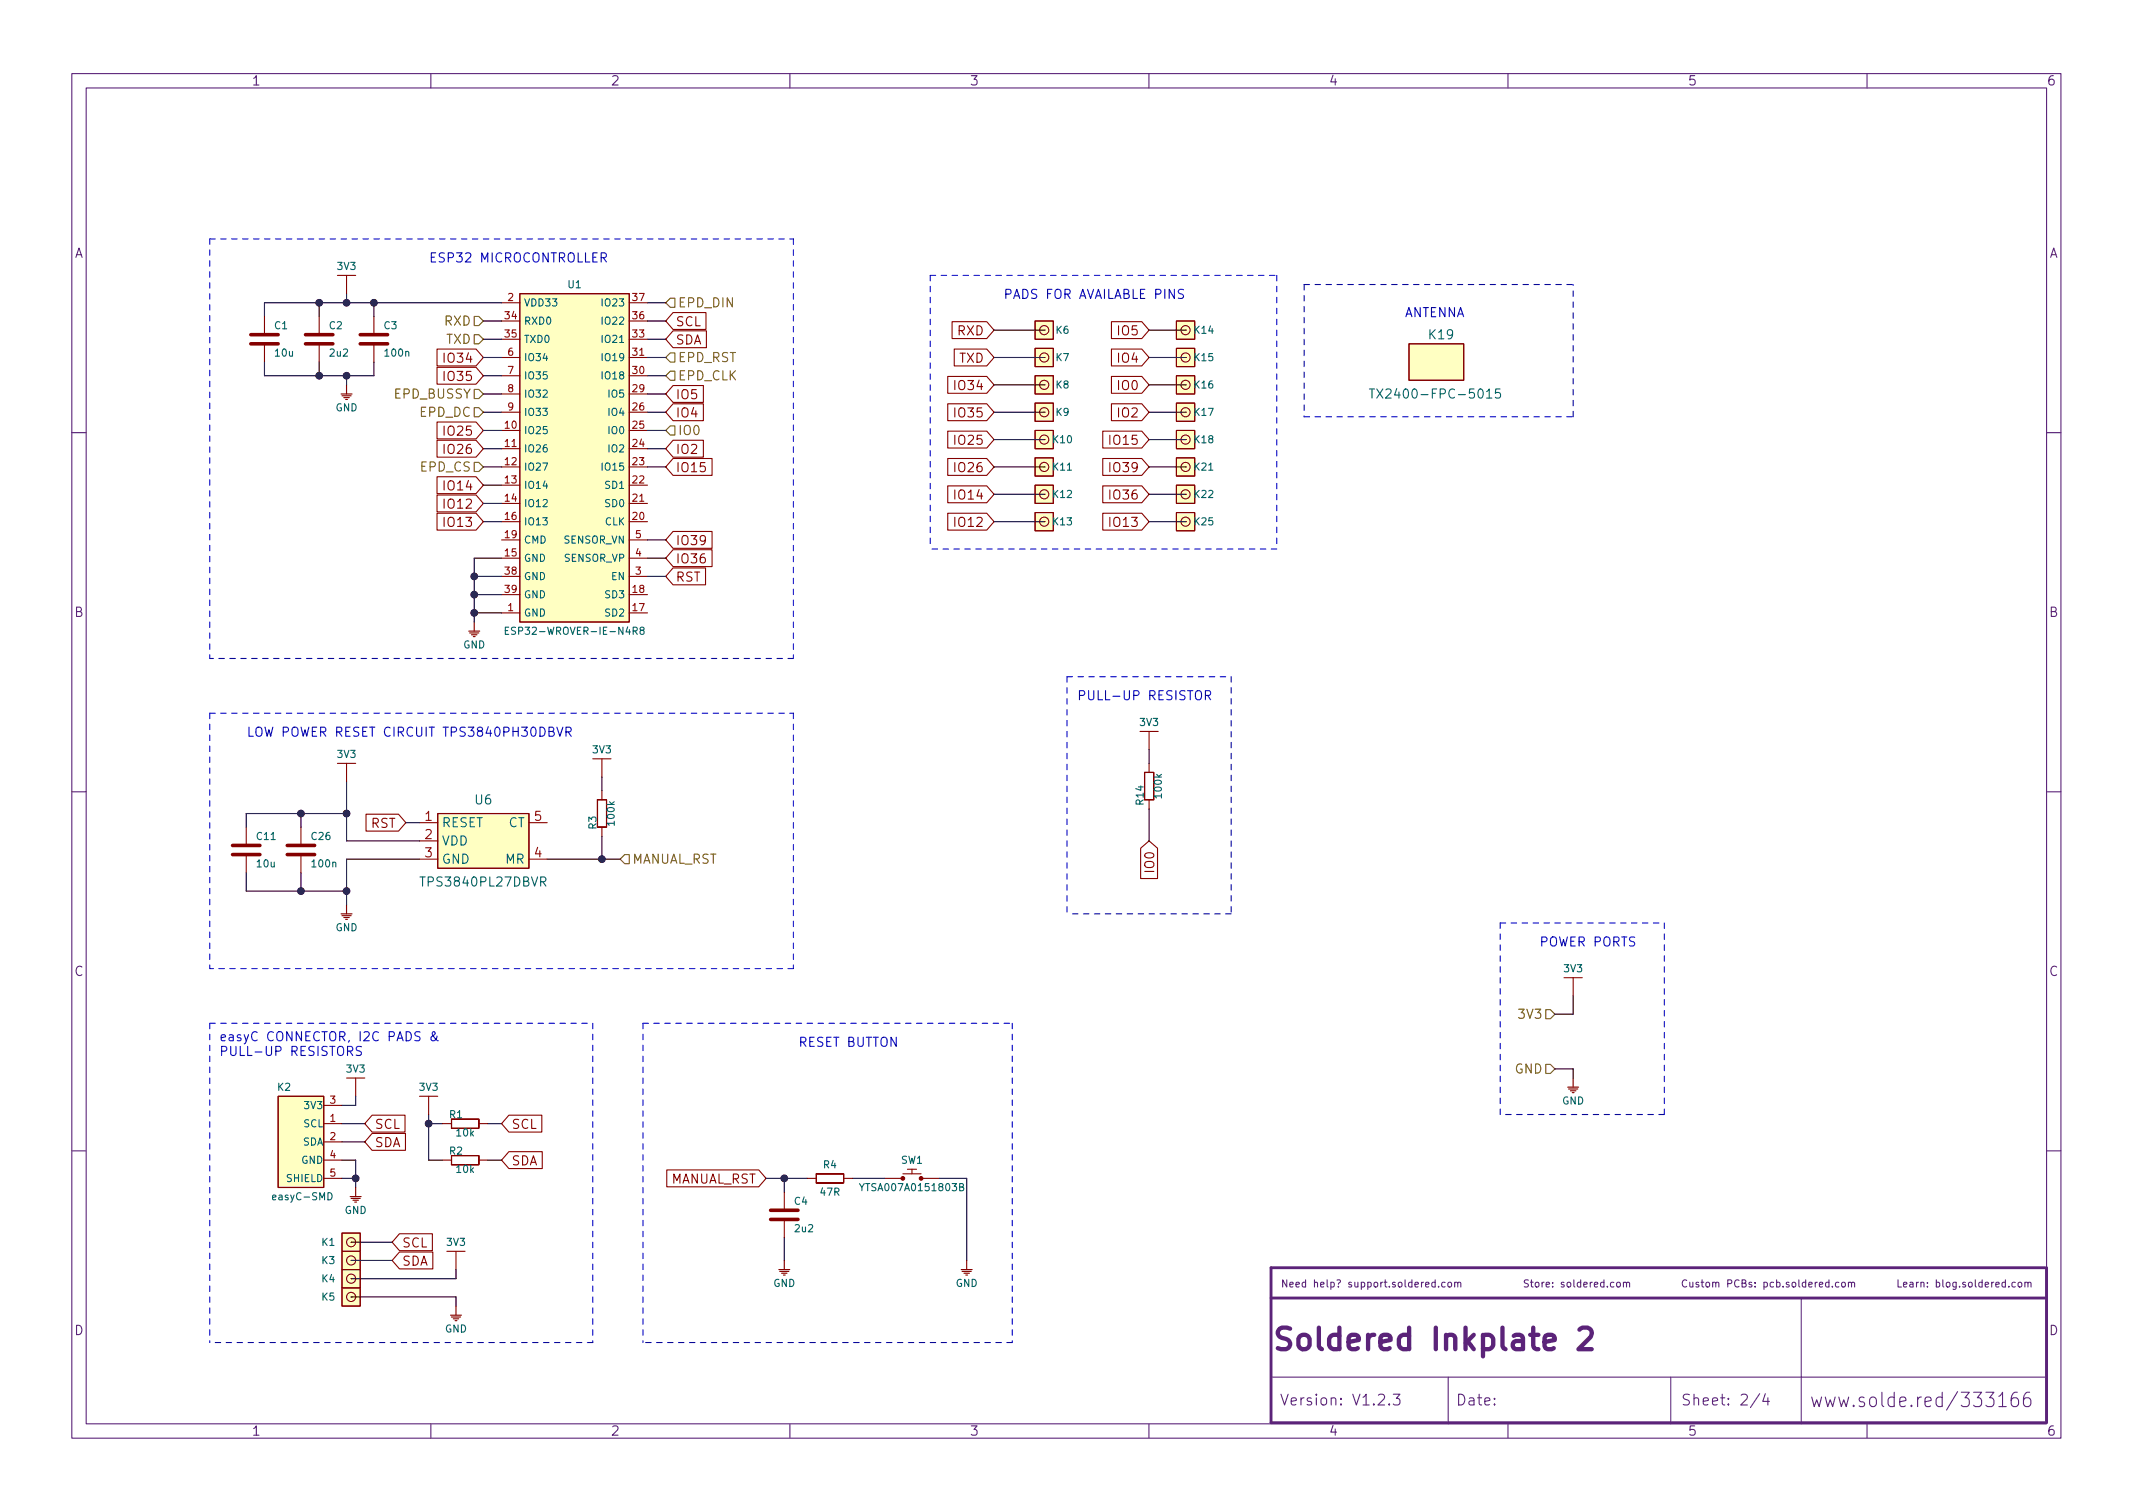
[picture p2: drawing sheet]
<svg xmlns="http://www.w3.org/2000/svg" width="297mm" height="210mm" viewBox="0 0 297 210" stroke-linecap="round" stroke-linejoin="round" font-family="sans-serif">
<g fill="none" stroke="#5b2379" stroke-width=".15">
<path d="M10 10.2h277v190.1h-277zM12 12.2h273v186.1h-273zM60 10.2v2M110 10.2v2M160 10.2v2M210 10.2v2M260 10.2v2M10 60.2h2M285 60.2h2M10 110.2h2M285 110.2h2M10 160.2h2"/>
<path d="M199.9 178.6l-.3-.1-.2 .2 .1 .5h.4M199.9 178.2v1M200.3 179.1v.1M201.2 178.6l-.2-.1-.2 .2 .1 .5h.3M201.7 178.6l.3-.1 .1 .2v.3l-.1 .2h-.3l-.1-.2zM202.6 178.6l.1-.1 .3 .1v.6M202.6 178.5v.7M203 178.7l.1-.2 .3 .1v.6M225.2 178.6l.1-.1 .3 .1v.4v.2h-.3l-.1-.1zM226.1 178.6l.1-.1 .3 .1v.6M226.1 178.5v.7M226.5 178.7l.1-.2 .3 .1v.6"/>
<path d="M234.9 178.3a.47 .47 0 0 0-.7 .3 .47 .47 0 0 0 .5 .6l.2-.1M235.3 178.5l.1 .7h.2l.1-.1M235.7 178.5v.7M236.6 178.6l-.3-.1-.1 .2v.1l.4 .1v.3h-.4M236.9 178.5h.4M237 178.2v.9l.3 .1M237.6 178.6l.3-.1 .2 .2v.3l-.2 .2h-.3v-.2zM238.5 178.6l.1-.1 .3 .1v.6M238.5 178.5v.7M238.9 178.7l.2-.2 .2 .1 .1 .6M240.6 178.7h.5l.1-.2-.1-.2-.5-.1v1M242.2 178.3a.47 .47 0 0 0-.7 .3 .47 .47 0 0 0 .5 .6l.2-.1"/>
<path d="M242.6 178.7l.4-.1 .1-.1v-.2l-.5-.1v1h.4l.1-.1 .1-.2-.3-.2M243.9 178.6l-.2-.1-.1 .2v.1l.3 .1v.3h-.3M244.4 179.1v.1M244.4 178.6v.1M245.6 178.6l.3-.1 .2 .2-.1 .5h-.4M245.6 178.5v1M247 178.6l-.3-.1-.2 .2 .1 .5h.4M247.4 178.6l.3-.1 .2 .2-.1 .5h-.4M247.4 178.2v1M248.3 179.1v.1M249.1 178.6l-.2-.1-.2 .2 .1 .1 .3 .1v.3h-.4M249.6 178.6l.3-.1 .2 .2v.3l-.2 .2h-.3v-.2z"/>
<path d="M250.5 178.2v.9l.1 .1M251.5 178.6l-.3-.1-.2 .2 .1 .5h.4M251.5 178.2v1M251.9 178.9l.5-.1-.1-.2-.3-.1-.1 .2v.5h.4M252.8 178.5v.7M253.1 178.5l-.3 .2M253.4 178.9l.4-.1v-.2l-.3-.1-.1 .2v.5h.4M254.7 178.6l-.3-.1-.2 .2 .1 .5h.4M254.7 178.2v1M255.2 179.1v.1M256.1 178.6l-.3-.1-.2 .2 .1 .5h.4M256.5 178.6l.1-.1 .3 .1 .1 .4-.1 .2h-.3l-.1-.1z"/>
<path d="M257.4 178.6l.2-.1 .2 .1v.6M257.4 178.5v.7M257.8 178.7l.2-.2 .2 .1 .1 .6M280.6 178.6l-.2-.1-.2 .2 .1 .5h.3M281.1 178.6l.1-.1 .3 .1 .1 .4-.1 .2h-.3l-.1-.1zM282 178.6l.1-.1 .3 .1v.6M282 178.5v.7M282.4 178.7l.2-.2 .2 .1v.6M285 160.2h2M60 198.3v2M110 198.3v2M160 198.3v2"/>
<path d="M177 191.8h108M193.5 195.5v.1h-.1l.1-.1v.1M194 194.1h1l-.5 .6a.41 .41 0 0 1 .5 .3v.3l-.2 .3h-.6l-.2-.1M201.7 191.8v6.5M210 198.3v2M232.7 191.8v6.5M245.1 194.1l-1.3 1.9M245.8 194.1l-.3 1h.9M246.2 194.6v1M250.8 180.7v17.6M260 198.3v2M270.5 194.6l-.5-.1-.4 .4v.6l.2 .3 .2 .1 .5-.1"/>
<path d="M270.5 193.9v2M272.6 193.8l-1.5 2.5M282.6 193.9a.74 .74 0 0 0-.8 .8v.8l.2 .3 .5 .1 .2-.2 .1-.7-.2-.3-.5-.1-.3 .4"/>
</g>
<path d="M219.9 185.2l.5-.3h.7a.81 .81 0 0 1 .4 1.3l-1.7 1.7h1.9" fill="none" stroke="#5b2379" stroke-width=".6"/>
<path d="M284.8 176.5h-107.8v21.6h107.9M285 176.5v21.6M177 180.7h108" fill="none" stroke="#5b2379" stroke-width=".4"/>
<g fill="none" stroke="#840000" stroke-width=".15">
<path d="M47 38.3h2.5M48.3 38.3v2.6M36.8 44.1v2.5M36.8 47.9v2.5M44.4 44.1v2.5M44.4 47.9v2.5M52.1 44.1v2.5M52.1 47.9v2.5M60.9 51.1h5.4l1 1.2-1 1.2h-5.4zM60.9 58.8h5.4l1 1.1-1 1.2h-5.4zM60.9 48.6h5.4l1 1.2-1 1.2h-5.4zM69.8 59.9h2.6"/>
<path d="M69.8 42.2h2.6M69.8 57.4h2.6M69.8 54.9h2.6M69.8 52.3h2.6M69.8 49.8h2.6M69.8 47.2h2.6M69.8 44.7h2.6M72.4 40.9h15.2v45.7h-15.2zM87.6 59.9h2.6M87.6 42.2h2.6M87.6 57.4h2.6M87.6 54.9h2.6"/>
<path d="M87.6 52.3h2.6M87.6 49.8h2.6M87.6 47.2h2.6M87.6 44.7h2.6M93.7 43.5h4.6v2.4h-4.6l-1-1.2zM93.7 56.2h4.3v2.4h-4.3l-1-1.2zM93.7 46.1h4.7v2.3h-4.7l-1-1.2zM93.7 53.7h4.3v2.3h-4.3l-1-1.1zM132 52.4h5.4l1 1.2-1 1.2h-5.4zM132 56.2h5.4l1 1.2-1 1.2h-5.4zM132.6 44.8h4.8l1 1.2-1 1.1h-4.8zM132.9 48.6h4.5l1 1.2-1 1.2h-4.5z"/>
<path d="M144.1 44.7h2.6v2.5h-2.6zM144.1 48.5h2.6v2.5h-2.6zM144.1 52.3h2.6v2.6h-2.6zM144.1 56.1h2.6v2.6h-2.6zM144.1 59.9h2.6v2.6h-2.6zM145.4 46h.1M145.4 49.8h.1M145.4 53.6h.1M145.4 57.4h.1M154.8 44.8h4.2l1 1.2-1 1.1h-4.2zM154.8 56.2h4.2l1 1.2-1 1.2h-4.2zM154.8 52.4h4.2l1 1.2-1 1.2h-4.2z"/>
<path d="M154.8 48.6h4.2l1 1.2-1 1.2h-4.2zM163.8 59.9h2.6v2.6h-2.6zM163.8 56.1h2.6v2.6h-2.6zM163.8 44.7h2.6v2.5h-2.6zM163.8 48.5h2.6v2.5h-2.6zM163.8 52.3h2.6v2.6h-2.6zM165.1 57.4h.1M165.1 46h.1M165.1 49.8h.1M165.1 53.6h.1M196.2 47.9h7.6v5.1h-7.6zM60.9 61.3h5.4l1 1.2-1 1.2h-5.4z"/>
<path d="M60.9 68.9h5.4l1 1.2-1 1.2h-5.4zM60.9 71.5h5.4l1 1.1-1 1.2h-5.4zM60.9 66.4h5.4l1 1.2-1 1.1h-5.4zM69.8 62.5h2.6M69.8 65h2.6M69.8 67.6h2.6M69.8 70.1h2.6M69.8 77.7h2.6M69.8 72.6h2.6M69.8 75.2h2.6M87.6 62.5h2.6M87.6 65h2.6"/>
<path d="M87.6 67.6h2.6M87.6 70.1h2.6M87.6 77.7h2.6M87.6 72.6h2.6M87.6 75.2h2.6M93.7 76.5h5.5v2.4h-5.5l-1-1.2zM93.7 79.1h4.6v2.3h-4.6l-1-1.1zM93.7 74h5.5v2.4h-5.5l-1-1.2zM93.7 63.8h5.5v2.4h-5.5l-1-1.2zM93.7 61.3h4.3v2.4h-4.3l-1-1.2zM132 60h5.4l1 1.2-1 1.2h-5.4zM132 67.7h5.4l1 1.1-1 1.2h-5.4z"/>
<path d="M132 71.5h5.4l1 1.1-1 1.2h-5.4zM132 63.8h5.4l1 1.2-1 1.2h-5.4zM144.1 71.4h2.6v2.5h-2.6zM144.1 67.6h2.6v2.5h-2.6zM144.1 63.7h2.6v2.6h-2.6zM145.4 72.6h.1M145.4 68.8h.1M145.4 61.2h.1M145.4 65h.1M153.6 71.5h5.4l1 1.1-1 1.2h-5.4zM153.6 60h5.4l1 1.2-1 1.2h-5.4zM153.6 67.7h5.4l1 1.1-1 1.2h-5.4z"/>
<path d="M153.6 63.8h5.4l1 1.2-1 1.2h-5.4zM163.8 63.7h2.6v2.6h-2.6zM163.8 67.6h2.6v2.5h-2.6zM163.8 71.4h2.6v2.5h-2.6zM165.1 65h.1M165.1 68.8h.1M165.1 61.2h.1M165.1 72.6h.1M69.8 85.3h2.6M69.8 82.8h2.6M69.8 80.3h2.6M87.6 85.3h2.6"/>
<path d="M87.6 82.8h2.6M87.6 80.3h2.6M34.3 115.2v2.5M34.3 119v2.5M41.9 115.2v2.5M41.9 119v2.5M47 106.3h2.5M48.3 106.3v2.5M51 113.4h4.5l1 1.1-1 1.2h-4.5zM58.4 114.5h2.6M58.4 117.1h2.6M58.4 119.6h2.6"/>
<path d="M61 113.3h12.7v7.6h-12.7zM73.7 114.5h2.5M73.7 119.6h2.5M82.5 105.7h2.6M83.2 115.2h1.3zM83.2 111.4v3.8zM83.2 111.3l1.3 .1zM83.8 105.7v2.5M83.8 110.1v1.3M83.8 115.2v1.3M84.5 111.4v3.8zM158.7 101.8h2.6"/>
<path d="M158.8 118.1l1.2-1 1.2 1v4.2h-2.4zM159.4 111.3l1.3 .1zM159.4 107.6v3.8zM159.4 107.5l1.3 .1zM160 101.8v2.6M160 106.3v1.3M160 111.4v1.2M160.7 107.6v3.8zM217.8 136.1h2.5M219.1 136.1v2.6M38.7 152.6h6.4v12.7h-6.4zM45.1 156.5h2.5"/>
<path d="M45.1 159h2.5M45.1 153.9h2.5M48.3 150.1h2.5M49.5 150.1v2.5M51.8 155.3h4.6v2.3h-4.6l-1-1.1zM51.8 157.8h4.7v2.4h-4.7l-1-1.2zM58.4 152.6h2.6M59.7 152.6v2.6M61.6 156.5h1.3M62.9 157.1h3.8zM62.9 155.8v1.3zM62.9 155.8h3.8z"/>
<path d="M66.7 155.8v1.3zM66.7 156.5h1.2M70.9 155.3h4.6v2.3h-4.6l-1.1-1.1zM45.1 164.1h2.5M45.1 161.5h2.5M47.6 174.2h2.6v2.6h-2.6zM47.6 179.3h2.6v2.6h-2.6zM47.6 176.8h2.6v2.5h-2.6zM47.6 171.7h2.6v2.5h-2.6zM48.9 175.5h.1M48.9 178h.1M48.9 173h.1"/>
<path d="M55.6 174.3h4.7v2.4h-4.7l-1-1.2zM55.6 171.8h4.6v2.3h-4.6l-1-1.1zM61.6 161.5h1.3M62.2 174.2h2.6M62.9 162.2h3.8zM62.9 160.9v1.3zM62.9 160.9h3.8zM63.5 174.2v2.6M66.7 160.9v1.3zM66.7 161.5h1.2M70.9 160.4h4.6v2.3h-4.6l-1.1-1.2zM92.9 162.9h12.8l1 1.2-1 1.2h-12.8z"/>
<path d="M109.2 166v2.5M109.2 169.8v2.5M112.4 164.1h1.3M113.7 164.7h3.8zM113.7 163.4v1.3zM113.7 163.4l3.8 .1zM117.5 163.4v1.3zM117.5 164.1h1.2M123.2 164.1h2.5M125.7 163.4h2.6M126.4 162.8h1.2M127 162.8v.6"/>
<path d="M128.3 164.1h2.5M48.9 180.6h.1"/>
<circle cx="145.4" cy="46" r=".63"/>
<circle cx="145.4" cy="57.4" r=".63"/>
<circle cx="145.4" cy="49.8" r=".63"/>
<circle cx="145.4" cy="53.6" r=".63"/>
<circle cx="165.1" cy="57.4" r=".63"/>
<circle cx="165.1" cy="46" r=".63"/>
<circle cx="165.1" cy="49.8" r=".63"/>
<circle cx="165.1" cy="53.6" r=".63"/>
<circle cx="145.4" cy="72.6" r=".63"/>
<circle cx="145.4" cy="68.8" r=".63"/>
<circle cx="145.4" cy="65" r=".63"/>
<circle cx="145.4" cy="61.2" r=".63"/>
<circle cx="165.1" cy="72.6" r=".63"/>
<circle cx="165.1" cy="68.8" r=".63"/>
<circle cx="165.1" cy="65" r=".63"/>
<circle cx="165.1" cy="61.2" r=".63"/>
<circle cx="48.9" cy="178" r=".63"/>
<circle cx="48.9" cy="173" r=".63"/>
<circle cx="48.9" cy="175.5" r=".63"/>
<circle cx="48.9" cy="180.6" r=".63"/>
</g>
<g fill="#840000" stroke="#840000" stroke-width=".15">
<circle cx="125.7" cy="164.1" r=".25"/>
<circle cx="128.3" cy="164.1" r=".25"/>
</g>
<g fill="none" stroke="#006464" stroke-width=".15">
<path d="M190.7 54.2h.7M191.1 54.2v1.2M191.7 54.2l.9 1.2M192.6 54.2l-.9 1.2M208.9 54.2h-.6l-.1 .6 .2-.2 .4 .1 .2 .2-.1 .4-.2 .1h-.3l-.2-.1M70.4 87.8h.3M70.8 87.3h-.4v1h.4M89.3 87.8l-.2-.2 .1-.2 .1-.1 .3 .1 .1 .1v.2l-.5 .1-.1 .1 .1 .3 .1 .1h.2l.2-.2v-.2l-.2-.1M75.3 122.8l.6-.1 .1-.2v-.3l-.2-.1h-.5v1.3M75.6 122.8l.4 .6M45.7 166.1a.51 .51 0 0 1 .5 .5 .51 .51 0 0 1-.5 .5zM119.7 164.8l.3 .5 .4-.5"/>
<path d="M133.6 165.3l.5-.1 .1-.1-.1-.2-.5-.1v1h.4l.2-.1v-.2l-.2-.2"/>
</g>
<g fill="none" stroke="#840000" stroke-width=".16">
<path d="M47.5 54.9h1.5M47.6 55.1h1.3M47.9 55.4h.7M48.1 55.6h.3M48.3 53.6v1.3M65.3 87.9h1.5M65.4 88.1h1.3M65.7 88.4h.7M65.9 88.6h.3M66 86.6v1.3M47.5 127.2h1.5M47.6 127.5h1.3"/>
<path d="M47.9 127.8h.7M48.1 128h.3M48.3 126v1.2M218.3 151.4h1.5M218.4 151.6h1.3M218.7 151.9h.8M218.9 152.1h.3M219.1 150.1v1.3M48.8 166.6h1.5M48.9 166.9h1.3M49.1 167.1h.8M49.4 167.4h.3"/>
<path d="M49.5 165.3v1.3M108.5 176.8h1.5M108.6 177h1.3M108.8 177.3h.8M109.1 177.5h.2M109.2 175.5v1.3M133.9 176.8h1.5M134 177h1.3M134.2 177.3h.8M134.5 177.5h.2M134.6 175.5v1.3M62.7 183.1h1.6"/>
<path d="M62.9 183.4h1.2M63.1 183.6h.8M63.4 183.9h.2M63.5 181.9v1.2"/>
</g>
<path d="M34.9 47.9h3.8M34.9 46.6h3.8M42.5 47.9h3.9M42.5 46.6h3.9M50.2 47.9h3.8M50.2 46.6h3.8M32.4 119h3.8M32.4 117.7h3.8M40 119h3.8M40 117.7h3.8M107.3 169.8h3.8M107.3 168.5h3.8" fill="none" stroke="#840000" stroke-width=".5"/>
<g fill="#ffffc2" stroke="#ffffc2" stroke-width=".14">
<path d="M163.8 63.7h2.6v2.6h-2.6z"/>
<path d="M163.8 67.6h2.6v2.5h-2.6z"/>
<path d="M144.1 44.7h2.6v2.5h-2.6z"/>
<path d="M144.1 48.5h2.6v2.5h-2.6z"/>
<path d="M144.1 52.3h2.6v2.6h-2.6z"/>
<path d="M144.1 56.1h2.6v2.6h-2.6z"/>
<path d="M144.1 71.4h2.6v2.5h-2.6z"/>
<path d="M144.1 67.6h2.6v2.5h-2.6z"/>
<path d="M144.1 59.9h2.6v2.6h-2.6z"/>
<path d="M144.1 63.7h2.6v2.6h-2.6z"/>
<path d="M47.6 174.2h2.6v2.6h-2.6z"/>
<path d="M47.6 179.3h2.6v2.6h-2.6z"/>
<path d="M47.6 176.8h2.6v2.5h-2.6z"/>
<path d="M38.7 152.6h6.4v12.7h-6.4z"/>
<path d="M47.6 171.7h2.6v2.5h-2.6z"/>
<path d="M163.8 59.9h2.6v2.6h-2.6z"/>
<path d="M196.2 47.9h7.6v5.1h-7.6z"/>
<path d="M72.4 40.9h15.2v45.7h-15.2z"/>
<path d="M163.8 56.1h2.6v2.6h-2.6z"/>
<path d="M163.8 44.7h2.6v2.5h-2.6z"/>
<path d="M163.8 48.5h2.6v2.5h-2.6z"/>
<path d="M61 113.3h12.7v7.6h-12.7z"/>
<path d="M163.8 71.4h2.6v2.5h-2.6z"/>
<path d="M163.8 52.3h2.6v2.6h-2.6z"/>
</g>
<path d="M66 56.8h.7l.6 .6-.6 .6h-.7zM66 54.2h.7l.6 .7-.6 .6h-.7zM66 46.6h.7l.6 .6-.6 .7h-.7zM66 44.1h.7l.6 .6-.6 .6h-.7zM93.3 51.7h.7v1.3h-.7l-.6-.7zM93.3 59.3h.7v1.3h-.7l-.6-.7zM93.3 49.1h.7v1.3h-.7l-.6-.6zM93.3 41.5h.7v1.3h-.7l-.6-.6zM66 64.4h.7l.6 .6-.6 .7h-.7zM87 119h.6v1.3h-.6l-.6-.7zM215.3 140.6h.6l.6 .6-.6 .7h-.6zM215.3 148.2h.6l.6 .6-.6 .7h-.6z" fill="none" stroke="#725600" stroke-width=".15"/>
<path d="M83.7 35.9l.6-.1 .1-.2v-.3l-.2-.1h-.5v1.3M84 35.9l.4 .6M164.8 40.3h-.5l-.2 .1v.4l.6 .2 .1 .3-.2 .3-.5-.1M150.3 96.8h.6l.2-.2-.1-.3-.2-.1h-.5v1.2M77.5 101.2l.5 1.3 .4-1.3M78.8 101.9h.6l.1-.2v-.3l-.2-.2h-.5v1.3M79.1 101.9l.4 .6M50.3 145.8l-.5-.1-.2 .2 .1 .3 .6 .3v.3l-.2 .2-.5-.1M60.9 144.3l-.3 .5a.34 .34 0 0 1-.5 0 .34 .34 0 0 1 0-.5l.5-.4-.2-.2h-.1a1.21 1.21 0 0 0 .7 1.2" fill="none" stroke="#0000c2" stroke-width=".15"/>
<g fill="none" stroke="#0000c2" stroke-width=".15" stroke-dasharray=".8 .8">
<path d="M29.2 33.3v58.4M29.2 33.3h81.3M110.5 33.3v58.4M129.5 38.3v38.1M129.5 38.3h48.3M177.8 38.3v38.1M181.6 39.6h37.5M181.6 39.6v18.4M181.6 58h37.5M219.1 58v-18.4M177.8 76.4h-48.3M29.2 99.3v35.6"/>
<path d="M29.2 99.3h81.3M110.5 99.3v35.6M110.5 91.7h-81.3M148.6 94.2h22.8M148.6 94.2v33M171.4 94.2v33M110.5 134.9h-81.3M171.4 127.2h-22.8M208.9 128.5v26.7M208.9 128.5h22.9M231.8 128.5v26.7M29.2 142.5v44.4"/>
<path d="M29.2 142.5h53.3M82.5 142.5v44.4M89.5 142.5h51.5M89.5 142.5v44.4M141 142.5v44.4M231.8 155.2h-22.9M82.5 186.9h-53.3M141 186.9h-51.5"/>
</g>
<g fill="none" stroke="#000" stroke-width=".15">
<path d="M36.8 50.4v1.9h15.3v-1.9M44.4 42.2v1.9M44.4 50.4v1.9M48.3 40.9v1.3M48.3 52.3v1.3M52.1 42.2v1.9M67.3 54.9h2.5M67.3 57.4h2.5M67.3 52.3h2.5M67.3 47.2h2.5M67.3 49.8h2.5M67.3 59.9h2.5"/>
<path d="M67.3 44.7h2.5M69.8 42.2h-33v1.9M90.2 54.9h2.5M90.2 57.4h2.5M90.2 52.3h2.5M90.2 47.2h2.5M90.2 49.8h2.5M90.2 59.9h2.5M90.2 42.2h2.5M90.2 44.7h2.5M138.4 57.4h7M138.4 49.8h7"/>
<path d="M138.4 53.6h7M138.4 46h7M160 57.4h5.1M160 49.8h5.1M160 53.6h5.1M160 46h5.1M67.3 65h2.5M67.3 72.6h2.5M67.3 70.1h2.5M67.3 67.6h2.5M67.3 62.5h2.5M69.8 77.7h-3.8v8.9"/>
<path d="M90.2 65h2.5M90.2 75.2h2.5M90.2 77.7h2.5M90.2 62.5h2.5M138.4 65h7M138.4 72.6h7M138.4 61.2h7M138.4 68.8h7M160 65h5.1M160 72.6h5.1M160 61.2h5.1M160 68.8h5.1"/>
<path d="M66 80.3h3.8M66 85.3h3.8M66 82.8h3.8M90.2 80.3h2.5M41.9 113.3v1.9M48.3 108.8v8.3h10.1M48.3 113.3h-14v1.9M56.5 114.5h1.9M58.4 119.6h-10.1v6.4M76.2 119.6h10.2M83.8 108.2v1.9M83.8 116.5v3.1"/>
<path d="M160 104.4v1.9M160 112.6v4.5M34.3 121.5v2.6h14M41.9 121.5v2.6M219.1 138.7v2.5h-2.6M47.6 156.5h3.2M47.6 159h3.2M49.5 152.6v1.3h-1.9M59.7 155.2v6.3h1.9M59.7 156.5h1.9M67.9 156.5h1.9M216.5 148.8h2.6v1.3"/>
<path d="M47.6 164.1h1.9M47.6 161.5h1.9v3.8M48.9 173h5.7M48.9 175.5h5.7M63.5 176.8v1.2h-14.6M67.9 161.5h1.9M106.7 164.1h5.7M109.2 164.1v1.9M109.2 172.3v3.2M118.7 164.1h4.5M130.8 164.1h3.8v11.4M48.9 180.6h14.6v1.3"/>
</g>
<g fill="#000" stroke="#000" stroke-width=".15">
<circle cx="44.4" cy="42.2" r=".46"/>
<circle cx="44.4" cy="52.3" r=".46"/>
<circle cx="48.3" cy="42.2" r=".46"/>
<circle cx="48.3" cy="52.3" r=".46"/>
<circle cx="52.1" cy="42.2" r=".46"/>
<circle cx="66" cy="85.3" r=".46"/>
<circle cx="66" cy="82.8" r=".46"/>
<circle cx="66" cy="80.3" r=".46"/>
<circle cx="41.9" cy="113.3" r=".46"/>
<circle cx="48.3" cy="113.3" r=".46"/>
<circle cx="83.8" cy="119.6" r=".46"/>
<circle cx="41.9" cy="124.1" r=".46"/>
<circle cx="48.3" cy="124.1" r=".46"/>
<circle cx="59.7" cy="156.5" r=".46"/>
<circle cx="49.5" cy="164.1" r=".46"/>
<circle cx="109.2" cy="164.1" r=".46"/>
</g>
<text font-size="4.2" fill="#5b2379" x="177" y="188">Soldered Inkplate 2</text>
<g font-size="2.8" fill="#5b2379">
<text x="252" y="196">www.solde.red/</text>
<text x="272.8" y="196">333166</text>
</g>
<g font-size="2.1" fill="#5b2379">
<text x="178.2" y="195.7">Version: V1.2.3</text>
<text x="202.7" y="195.7">Date:</text>
<text x="234" y="195.7">Sheet: 2/4</text>
</g>
<g font-size="1.8" fill="#5b2379">
<text x="35" y="11.9">1</text>
<text x="85" y="11.9">2</text>
<text x="135" y="11.9">3</text>
<text x="185" y="11.9">4</text>
<text x="235" y="11.9">5</text>
<text x="285" y="11.9">6</text>
<text x="10.3" y="35.9">A</text>
<text x="285.3" y="35.9">A</text>
<text x="10.3" y="85.9">B</text>
<text x="285.3" y="85.9">B</text>
<text x="10.3" y="135.9">C</text>
<text x="285.3" y="135.9">C</text>
<text x="10.3" y="185.9">D</text>
<text x="285.3" y="185.9">D</text>
<text x="35" y="199.9">1</text>
<text x="85" y="199.9">2</text>
<text x="135" y="199.9">3</text>
<text x="185" y="199.9">4</text>
<text x="235" y="199.9">5</text>
<text x="285" y="199.9">6</text>
</g>
<g font-size="1.8" fill="#0000c2">
<text x="59.7" y="36.5">ESP32 MICROCONTROLLER</text>
<text x="139.7" y="41.6">PADS FOR AVAILABLE PINS</text>
<text x="195.6" y="44.2">ANTENNA</text>
<text x="151.7" y="97.5">PULL-UP RESISTOR</text>
<text x="34.3" y="102.6">LOW POWER RESET CIRCUIT TPS3840PH30DBVR</text>
<text x="214.7" y="131.8">POWER PORTS</text>
<text x="30.5" y="145">easyC CONNECTOR, I2C PADS &amp;</text>
<text x="30.5" y="147">PULL-UP RESISTORS</text>
<text x="111.1" y="145.8">RESET BUTTON</text>
</g>
<g font-size="1.8" fill="#725600">
<text x="61.9" y="45.3">RXD</text>
<text x="62.1" y="47.9">TXD</text>
<text x="94.4" y="42.8">EPD_DIN</text>
<text x="94.4" y="53">EPD_CLK</text>
<text x="94.4" y="50.4">EPD_RST</text>
<text x="54.9" y="55.5">EPD_BUSSY</text>
<text x="58.5" y="58">EPD_DC</text>
<text x="58.6" y="65.7">EPD_CS</text>
<text x="94.4" y="60.6">IO0</text>
<text x="88" y="120.3">MANUAL_RST</text>
<text x="211.7" y="141.9">3V3</text>
<text x="211" y="149.5">GND</text>
</g>
<g font-size="1.8" fill="#840000">
<text x="94" y="45.4">SCL</text>
<text x="94" y="48">SDA</text>
<text x="133.4" y="46.7">RXD</text>
<text x="155.8" y="46.7">IO5</text>
<text x="62.1" y="53">IO35</text>
<text x="62.1" y="50.5">IO34</text>
<text x="133.6" y="50.5">TXD</text>
<text x="155.8" y="50.5">IO4</text>
<text x="94" y="58.1">IO4</text>
<text x="94" y="55.6">IO5</text>
<text x="133.3" y="54.3">IO34</text>
<text x="133.3" y="58.1">IO35</text>
<text x="155.8" y="58.1">IO2</text>
<text x="155.8" y="54.3">IO0</text>
<text x="62.1" y="63.2">IO26</text>
<text x="62.1" y="60.7">IO25</text>
<text x="94" y="65.7">IO15</text>
<text x="94" y="63.2">IO2</text>
<text x="133.3" y="61.9">IO25</text>
<text x="133.3" y="65.7">IO26</text>
<text x="154.9" y="61.9">IO15</text>
<text x="154.9" y="65.7">IO39</text>
<text x="62.1" y="70.8">IO12</text>
<text x="62.1" y="68.3">IO14</text>
<text x="133.3" y="69.6">IO14</text>
<text x="154.9" y="69.6">IO36</text>
<text x="62.1" y="73.4">IO13</text>
<text x="94" y="75.9">IO39</text>
<text x="133.3" y="73.4">IO12</text>
<text x="154.9" y="73.4">IO13</text>
<text x="94" y="78.4">IO36</text>
<text x="94" y="81">RST</text>
<text x="51.6" y="115.3">RST</text>
<text x="160.7" y="121.3" transform="rotate(-90 160.7 121.3)">IO0</text>
<text x="52.1" y="157.2">SCL</text>
<text x="52.1" y="159.7">SDA</text>
<text x="71.2" y="157.2">SCL</text>
<text x="71.2" y="162.3">SDA</text>
<text x="93.2" y="164.8">MANUAL_RST</text>
<text x="55.9" y="173.7">SCL</text>
<text x="55.9" y="176.2">SDA</text>
</g>
<g font-size="1.8" fill="#006464">
<text x="199.1" y="47.2">K19</text>
<text x="192.5" y="55.5">TX2400-FPC-5015</text>
<text x="66.2" y="112">U6</text>
<text x="61.5" y="115.2">RESET</text>
<text x="61.5" y="117.7">VDD</text>
<text x="70.8" y="115.2">CT</text>
<text x="59" y="123.4">TPS3840PL27DBVR</text>
<text x="61.5" y="120.3">GND</text>
<text x="70.4" y="120.3">MR</text>
</g>
<g font-size="1.8" fill="#a90000">
<text x="59.2" y="114.3">1</text>
<text x="59.2" y="116.8">2</text>
<text x="59.2" y="119.4">3</text>
<text x="74.4" y="119.4">4</text>
<text x="74.4" y="114.3">5</text>
</g>
<g font-size="1.4" fill="#006464">
<text x="47" y="37.6">3V3</text>
<text x="79.1" y="40.1">U1</text>
<text x="38.2" y="45.8">C1</text>
<text x="45.9" y="45.8">C2</text>
<text x="53.5" y="45.8">C3</text>
<text x="72.9" y="42.7">VDD33</text>
<text x="72.9" y="45.2">RXD0</text>
<text x="72.9" y="47.7">TXD0</text>
<text x="84.1" y="47.7">IO21</text>
<text x="84.1" y="45.2">IO22</text>
<text x="84.1" y="42.7">IO23</text>
<text x="147.1" y="46.5">K6</text>
<text x="166.4" y="46.5">K14</text>
<text x="38.4" y="49.6">10u</text>
<text x="46" y="49.6">2u2</text>
<text x="53.7" y="49.6">100n</text>
<text x="72.9" y="50.3">IO34</text>
<text x="72.9" y="52.8">IO35</text>
<text x="84.1" y="52.8">IO18</text>
<text x="84.1" y="50.3">IO19</text>
<text x="147.1" y="50.3">K7</text>
<text x="166.4" y="50.3">K15</text>
<text x="46.7" y="57.3">GND</text>
<text x="72.9" y="55.4">IO32</text>
<text x="72.9" y="57.9">IO33</text>
<text x="84.9" y="57.9">IO4</text>
<text x="84.9" y="55.4">IO5</text>
<text x="147.1" y="54.1">K8</text>
<text x="147.1" y="57.9">K9</text>
<text x="166.4" y="57.9">K17</text>
<text x="166.4" y="54.1">K16</text>
<text x="72.9" y="60.4">IO25</text>
<text x="72.9" y="63">IO26</text>
<text x="72.9" y="65.5">IO27</text>
<text x="84.1" y="65.5">IO15</text>
<text x="84.9" y="63">IO2</text>
<text x="84.9" y="60.4">IO0</text>
<text x="146.7" y="61.7">K10</text>
<text x="146.7" y="65.5">K11</text>
<text x="166.4" y="65.5">K21</text>
<text x="166.4" y="61.7">K18</text>
<text x="72.9" y="68.1">IO14</text>
<text x="72.9" y="70.6">IO12</text>
<text x="84.4" y="70.6">SD0</text>
<text x="84.4" y="68.1">SD1</text>
<text x="146.7" y="69.3">K12</text>
<text x="166.4" y="69.3">K22</text>
<text x="72.9" y="73.1">IO13</text>
<text x="72.9" y="75.7">CMD</text>
<text x="78.5" y="75.7">SENSOR_VN</text>
<text x="84.3" y="73.1">CLK</text>
<text x="146.7" y="73.1">K13</text>
<text x="166.4" y="73.1">K25</text>
<text x="72.9" y="78.2">GND</text>
<text x="72.9" y="80.8">GND</text>
<text x="72.9" y="83.3">GND</text>
<text x="78.6" y="78.2">SENSOR_VP</text>
<text x="84.4" y="83.3">SD3</text>
<text x="85.2" y="80.8">EN</text>
<text x="71.6" y="88.4">ESP32-WROVER-IE-N4R8</text>
<text x="72.9" y="85.8">GND</text>
<text x="84.4" y="85.8">SD2</text>
<text x="64.5" y="90.3">GND</text>
<text x="158.8" y="101.1">3V3</text>
<text x="47" y="105.5">3V3</text>
<text x="82.6" y="104.9">3V3</text>
<text x="159.3" y="112" transform="rotate(-90 159.3 112)">R14</text>
<text x="161.8" y="111" transform="rotate(-90 161.8 111)">100k</text>
<text x="35.8" y="117">C11</text>
<text x="43.4" y="117">C26</text>
<text x="83.1" y="115.4" transform="rotate(-90 83.1 115.4)">R3</text>
<text x="85.6" y="114.8" transform="rotate(-90 85.6 114.8)">100k</text>
<text x="35.8" y="120.8">10u</text>
<text x="43.5" y="120.8">100n</text>
<text x="46.7" y="129.7">GND</text>
<text x="217.8" y="135.4">3V3</text>
<text x="48.3" y="149.3">3V3</text>
<text x="38.7" y="151.9">K2</text>
<text x="42.6" y="154.4">3V3</text>
<text x="58.5" y="151.9">3V3</text>
<text x="62.6" y="155.7">R1</text>
<text x="217.5" y="153.8">GND</text>
<text x="42.1" y="159.5">SDA</text>
<text x="42.3" y="157">SCL</text>
<text x="62.6" y="160.8">R2</text>
<text x="63.6" y="158.2">10k</text>
<text x="38.3" y="167.1">easyC-SMD</text>
<text x="40" y="164.6">SHIELD</text>
<text x="42" y="162">GND</text>
<text x="63.6" y="163.3">10k</text>
<text x="110.6" y="167.8">C4</text>
<text x="114.3" y="166.5">47R</text>
<text x="114.7" y="162.7">R4</text>
<text x="120.3" y="165.8">YTSA007A0151803B</text>
<text x="125.5" y="162">SW1</text>
<text x="44.8" y="173.5">K1</text>
<text x="48" y="169">GND</text>
<text x="62.3" y="173.5">3V3</text>
<text x="110.8" y="171.6">2u2</text>
<text x="44.8" y="176">K3</text>
<text x="44.8" y="178.5">K4</text>
<text x="107.7" y="179.2">GND</text>
<text x="133.1" y="179.2">GND</text>
<text x="44.8" y="181.1">K5</text>
<text x="62" y="185.5">GND</text>
</g>
<g font-size="1.4" fill="#a90000">
<text x="70.7" y="41.9">2</text>
<text x="88.1" y="41.9">37</text>
<text x="70.3" y="44.4">34</text>
<text x="70.3" y="47">35</text>
<text x="88.1" y="47">33</text>
<text x="88.1" y="44.4">36</text>
<text x="70.7" y="49.5">6</text>
<text x="70.7" y="52.1">7</text>
<text x="88.1" y="52.1">30</text>
<text x="88.1" y="49.5">31</text>
<text x="70.3" y="59.7">10</text>
<text x="70.7" y="54.6">8</text>
<text x="70.7" y="57.1">9</text>
<text x="88.1" y="59.7">25</text>
<text x="88.1" y="57.1">26</text>
<text x="88.1" y="54.6">29</text>
<text x="70.3" y="62.2">11</text>
<text x="70.3" y="64.8">12</text>
<text x="88.1" y="64.8">23</text>
<text x="88.1" y="62.2">24</text>
<text x="70.3" y="67.3">13</text>
<text x="70.3" y="69.8">14</text>
<text x="88.1" y="69.8">21</text>
<text x="88.1" y="67.3">22</text>
<text x="70.3" y="77.5">15</text>
<text x="70.3" y="72.4">16</text>
<text x="70.3" y="74.9">19</text>
<text x="88.1" y="72.4">20</text>
<text x="88.5" y="77.5">4</text>
<text x="88.5" y="74.9">5</text>
<text x="70.3" y="80">38</text>
<text x="70.3" y="82.5">39</text>
<text x="88.1" y="82.5">18</text>
<text x="88.5" y="80">3</text>
<text x="70.7" y="85.1">1</text>
<text x="88.1" y="85.1">17</text>
<text x="46" y="153.7">3</text>
<text x="46" y="156.2">1</text>
<text x="46" y="158.7">2</text>
<text x="46" y="161.3">4</text>
<text x="46" y="163.8">5</text>
</g>
<g font-size="1.4" fill="#5b2379">
<text x="178.3" y="179.3">Need help? support.soldered.com</text>
<text x="212" y="179.3">Store: soldered.com</text>
<text x="264" y="179.3">Learn: blog.soldered.com</text>
</g>
</svg>
